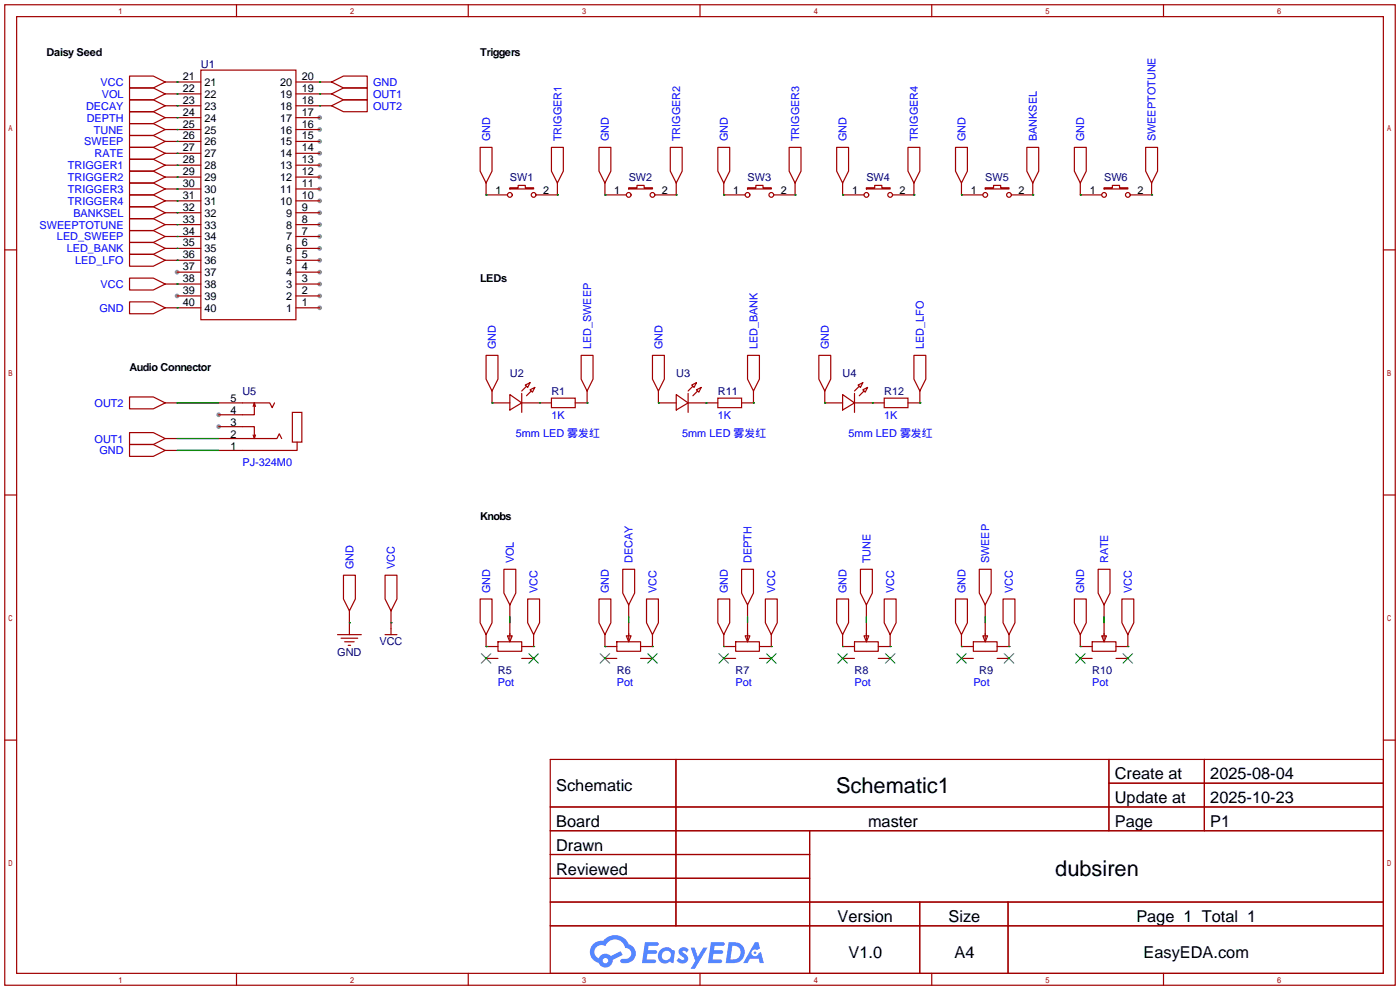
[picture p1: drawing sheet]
<svg xmlns="http://www.w3.org/2000/svg" width="299mm" height="212mm" viewBox="0 0 299 212" stroke-linecap="round" stroke-linejoin="round" font-family="sans-serif">
<g fill="#999">
<circle cx="68.3" cy="65.8" r=".51"/>
<circle cx="68.3" cy="63.2" r=".51"/>
<circle cx="68.3" cy="60.7" r=".51"/>
<circle cx="68.3" cy="58.2" r=".51"/>
<circle cx="68.3" cy="55.6" r=".51"/>
<circle cx="68.3" cy="53.1" r=".51"/>
<circle cx="68.3" cy="50.5" r=".51"/>
<circle cx="68.3" cy="48" r=".51"/>
<circle cx="68.3" cy="45.5" r=".51"/>
<circle cx="68.3" cy="42.9" r=".51"/>
<circle cx="68.3" cy="40.4" r=".51"/>
<circle cx="68.3" cy="37.8" r=".51"/>
<circle cx="68.3" cy="35.3" r=".51"/>
<circle cx="68.3" cy="32.8" r=".51"/>
<circle cx="68.3" cy="30.2" r=".51"/>
<circle cx="68.3" cy="27.7" r=".51"/>
<circle cx="68.3" cy="25.1" r=".51"/>
<circle cx="37.8" cy="58.2" r=".51"/>
<circle cx="37.8" cy="63.2" r=".51"/>
<circle cx="46.7" cy="91.2" r=".51"/>
<circle cx="46.7" cy="88.6" r=".51"/>
</g>
<g fill="none" stroke="#a10000" stroke-width=".25">
<path d="M1 1h297.2v209.6h-297.2zM3.6 3.6h292.1v204.4h-292.1zM50.5 1v2.6M100.1 1v2.6M149.6 1v2.6M199.1 1v2.6M248.7 1v2.6M1 53.4h2.6M295.7 53.4h2.5M1 105.8h2.6M295.7 105.8h2.5M1 158.2h2.6"/>
<path d="M295.7 158.2h2.5M117.6 162.3h178.1v45.7h-178.1zM117.6 172.5h178.1M117.6 177.5h178.1M144.5 162.3v35.6M173 177.5v30.5M237 162.3v15.2M237 167.4h58.7M257.4 162.3v15.2M117.6 182.6h55.4M117.6 192.8h178.1M117.6 187.7h55.4"/>
<path d="M117.6 197.9h178.1M196.6 192.8v15.2M215.4 192.8v15.2M50.5 208v2.6M100.1 208v2.6M149.6 208v2.6M199.1 208v2.6M248.7 208v2.6"/>
</g>
<g fill="#5487ff">
<path d="M145.3 202.7a1.3 1.3 0 0 1 1.9 .3l-.4 .6a.54 .54 0 0 0-.9-.2l.1 .2a1.34 1.34 0 0 1 .9 1.8 1.47 1.47 0 0 1-2.3-.1l.5-.6 .8 .5a.31 .31 0 0 0 .4-.3 .31 .31 0 0 0-.3-.4 1.12 1.12 0 0 1-.7-1.8z"/>
<path d="M147.6 202.5h.9l.6 2 1.2-2h.9l-2.7 4.6h-.9l1-1.7z"/>
<path d="M137.8 201.4h1.7a1.31 1.31 0 0 1 1.2 .2 .4 .4 0 0 1-.3 .5l-1.8 .1-.1 .9h1.6a.4 .4 0 0 1 .4 .4 .4 .4 0 0 1-.5 .4h-1.6l-.2 1.2h1.4a.46 .46 0 0 1 .5 0 .46 .46 0 0 1 .1 .5l-.4 .2h-2.6z"/>
<path d="M151.9 201.4h1.7a1.32 1.32 0 0 1 1.2 .2 .39 .39 0 0 1-.3 .5l-1.8 .1-.1 .9h1.6a.4 .4 0 0 1 .4 .4 .4 .4 0 0 1-.4 .4h-1.7l-.2 1.2h1.4a.46 .46 0 0 1 .5 0 .46 .46 0 0 1 .1 .5l-.4 .2h-2.6z"/>
<path d="M161.3 201.4h.8l.3 1.3-.6 .4a.75 .75 0 0 0-1.1 .3 .75 .75 0 0 0 .5 1 .75 .75 0 0 0 .9-.7l.5-.2 .6 2.3h-.8l-.3-.9h-1.8l-.5 .9h-1z"/>
<path d="M155.7 201.4l-.6 4.4h1.5a2.27 2.27 0 0 0 2.6-2.2 2.27 2.27 0 0 0-2.7-2.2zM156.5 202.1a1.5 1.5 0 0 1 1.8 1.6 1.5 1.5 0 0 1-1.9 1.4h-.3z"/>
<path d="M141.2 203a1.6 1.6 0 0 0-.3 2.3 1.6 1.6 0 0 0 2.3 .2l.7 .3 .3-2.4-.1-.3-.5-.1a1.58 1.58 0 0 0-2.4 0zM141.8 203.5a.98 .98 0 0 1 1.6 .4 .98 .98 0 0 1-1.1 1.3 .94 .94 0 0 1-.9-.7 .94 .94 0 0 1 .4-1z"/>
<path d="M126.8 201.8a2.37 2.37 0 0 0 1.1 4 1.54 1.54 0 0 0 1.8 1 1.54 1.54 0 0 0 1.2-1.6l2.2-1.1-.5-.8-2 1a1.57 1.57 0 0 0-2.7 .5 1.5 1.5 0 0 1-.7-2.1 1.5 1.5 0 0 1 2.2-.5 2.23 2.23 0 0 1 2.3-1.4 2.23 2.23 0 0 1 2 1.8 1.16 1.16 0 0 1 1.2 1.1 1.16 1.16 0 0 1-1.1 1.2h-.7a.47 .47 0 0 0-.5 .4 .47 .47 0 0 0 .4 .5 2.17 2.17 0 0 0 2.5-.9 2.17 2.17 0 0 0-.3-2.7l-.8-.4a3.2 3.2 0 0 0-5.5-.7l-1.1 .1zM128.8 205.3a.6 .6 0 0 1 1.2 0 .6 .6 0 0 1-1.2 0z"/>
<circle cx="161.4" cy="203.6" r=".28"/>
</g>
<g fill="none" stroke="#a10000" stroke-width=".25">
<path d="M27.7 16.3h5.1l2.5 1.2-2.5 1.3h-5.1zM27.7 18.8h5.1l2.5 1.3-2.5 1.2h-5.1zM35.3 17.5h7.6M42.9 15h20.3v53.3h-20.3zM63.2 17.5h7.7M70.9 17.5l2.5-1.2h5.1v2.5h-5.1zM27.7 21.3h5.1l2.5 1.3-2.5 1.3h-5.1zM27.7 23.9h5.1l2.5 1.2-2.5 1.3h-5.1zM27.7 26.4h5.1l2.5 1.3-2.5 1.3h-5.1zM27.7 29h5.1l2.5 1.2-2.5 1.3h-5.1zM27.7 31.5h5.1l2.5 1.3-2.5 1.2h-5.1zM27.7 34h5.1l2.5 1.3-2.5 1.3h-5.1z"/>
<path d="M27.7 36.6h5.1l2.5 1.2-2.5 1.3h-5.1zM27.7 39.1h5.1l2.5 1.3-2.5 1.3h-5.1zM35.3 37.8h7.6M35.3 35.3h7.6M35.3 32.8h7.6M35.3 30.2h7.6M35.3 27.7h7.6M35.3 25.1h7.6M35.3 22.6h7.6M35.3 20.1h7.6M63.2 37.8h5.1M63.2 35.3h5.1"/>
<path d="M63.2 32.8h5.1M63.2 30.2h5.1M63.2 27.7h5.1M63.2 25.1h5.1M63.2 22.6h7.7M63.2 20.1h7.7M70.9 20.1l2.5-1.3h5.1v2.5h-5.1zM70.9 22.6l2.5-1.3h5.1v2.6h-5.1zM102.6 31.5h2.6v5.1l-1.3 2.5-1.3-2.5zM103.9 39.1v2.6h4.6M117.9 31.5h2.5v5.1l-1.3 2.5-1.2-2.5zM119.1 39.1v2.6h-4.5"/>
<path d="M128 31.5h2.6v5.1l-1.3 2.5-1.3-2.5zM129.3 39.1v2.6h4.6M143.3 31.5h2.5v5.1l-1.3 2.5-1.2-2.5zM144.5 39.1v2.6h-4.5M153.4 31.5h2.6v5.1l-1.3 2.5-1.3-2.5zM154.7 39.1v2.6h4.6M168.7 31.5h2.5v5.1l-1.3 2.5-1.2-2.5zM169.9 39.1v2.6h-4.5M178.8 31.5h2.6v5.1l-1.3 2.5-1.3-2.5zM180.1 39.1v2.6h4.6M194.1 31.5h2.5v5.1l-1.3 2.5-1.2-2.5zM195.3 39.1v2.6h-4.5"/>
<path d="M204.2 31.5h2.6v5.1l-1.3 2.5-1.3-2.5zM205.5 39.1v2.6h4.6M219.5 31.5h2.5v5.1l-1.3 2.5-1.2-2.5zM220.7 39.1v2.6h-4.5M229.6 31.5h2.6v5.1l-1.3 2.5-1.3-2.5zM230.9 39.1v2.6h4.6M244.9 31.5h2.5v5.1l-1.3 2.5-1.2-2.5zM246.1 39.1v2.6h-4.5M27.7 59.4h5.1l2.5 1.3-2.5 1.3h-5.1zM27.7 41.7h5.1l2.5 1.2-2.5 1.3h-5.1zM27.7 44.2h5.1l2.5 1.3-2.5 1.2h-5.1zM27.7 46.7h5.1l2.5 1.3-2.5 1.3h-5.1z"/>
<path d="M27.7 49.3h5.1l2.5 1.2-2.5 1.3h-5.1zM27.7 51.8h5.1l2.5 1.3-2.5 1.3h-5.1zM27.7 54.4h5.1l2.5 1.2-2.5 1.3h-5.1zM35.3 55.6h7.6M35.3 53.1h7.6M35.3 50.5h7.6M35.3 48h7.6M35.3 45.5h7.6M35.3 42.9h7.6M35.3 40.4h7.6M37.8 58.2h5.1M63.2 58.2h5.1"/>
<path d="M63.2 55.6h5.1M63.2 53.1h5.1M63.2 50.5h5.1M63.2 48h5.1M63.2 45.5h5.1M63.2 42.9h5.1M63.2 40.4h5.1M109 40.1h1.7v-.5h1.6v.5h1.7v.3h-5zM134.4 40.1h1.7v-.5h1.6v.5h1.7v.3h-5zM159.8 40.1h1.7v-.5h1.6v.5h1.7v.3h-5zM185.2 40.1h1.7v-.5h1.6v.5h1.7v.3h-5zM210.6 40.1h1.7v-.5h1.6v.5h1.7v.3h-5z"/>
<path d="M236 40.1h1.7v-.5h1.6v.5h1.7v.3h-5zM27.7 64.5h5.1l2.5 1.3-2.5 1.3h-5.1zM35.3 65.8h7.6M35.3 60.7h7.6M37.8 63.2h5.1M63.2 65.8h5.1M63.2 63.2h5.1M63.2 60.7h5.1M103.9 75.9h2.5v5.1l-1.2 2.6-1.3-2.6zM124.2 75.9h2.5v5.1l-1.2 2.6-1.3-2.6zM139.4 75.9h2.6v5.1l-1.3 2.6-1.3-2.6zM159.8 75.9h2.5v5.1l-1.3 2.6-1.2-2.6z"/>
<path d="M175 75.9h2.5v5.1l-1.2 2.6-1.3-2.6zM195.3 75.9h2.6v5.1l-1.3 2.6-1.3-2.6zM27.7 95h5.1l2.5 1.3-2.5 1.2h-5.1zM27.7 92.5h5.1l2.5 1.2-2.5 1.3h-5.1zM27.7 84.8h5.1l2.5 1.3-2.5 1.3h-5.1zM35.3 86.1h2.5M35.3 96.3h2.5M35.3 93.7h2.5M46.7 93.7h12.5l.5-1 .5 1M46.7 86.1h11l.5 1 .5-1M46.7 91.2h7.7v2.5M54.1 93l.3 .7"/>
<path d="M54.4 86.1v2.5h-7.7M54.4 86.1l.2 .8M54.4 86.1l-.3 .8M54.6 93l-.2 .7M62.5 88.1h2v6.4h-2zM63.5 94.5v1.8h-16.8M105.2 83.6v2.5h3.8M109 84.3l2.5 1.8-2.5 1.5zM111.5 86.1h6.4M111.5 84.1v4M112.3 82.3l1-.5-.5 1zM112.5 82.5l-1 1.1"/>
<path d="M113.3 83.3l1-.5-.5 1zM113.5 83.6l-1 1M117.9 85.1h5v2h-5zM125.5 83.6v2.5h-2.6M140.7 83.6v2.5h3.8M144.5 84.3l2.6 1.8-2.6 1.5zM147.1 86.1h6.3M147.1 84.1v4M147.8 82.3l1-.5-.5 1zM148.1 82.5l-1 1.1M148.8 83.3l1.1-.5-.5 1zM149.1 83.6l-1 1"/>
<path d="M153.4 85.1h5.1v2h-5.1zM161 83.6v2.5h-2.5M176.3 83.6v2.5h3.8M180.1 84.3l2.5 1.8-2.5 1.5zM182.6 86.1h6.4M182.6 84.1v4M183.4 82.3l1-.5-.5 1zM183.6 82.5l-1 1.1M184.4 83.3l1-.5-.5 1zM184.7 83.6l-1.1 1M189 85.1h5.1v2h-5.1zM196.6 83.6v2.5h-2.5"/>
<path d="M72.1 135.6h5.1M72.9 136.4h3.6M73.4 122.9h2.5v5.1l-1.2 2.6-1.3-2.6zM73.7 137.2h2M74.4 137.9h.5M74.7 130.6v5M82.3 122.9h2.5v5.1l-1.2 2.6-1.3-2.6zM82.3 135.6h2.5M83.6 130.6v5M102.6 128h2.6v5.1l-1.3 2.5-1.3-2.5zM103.9 135.6v2.6h2.5M106.4 137.2h5.1v2h-5.1z"/>
<path d="M107.7 121.7h2.5v5l-1.2 2.6-1.3-2.6zM108.5 135.9h1l-.5 1.3zM109 129.3v2.5M109 133.1v3.6M112.8 128h2.5v5.1l-1.3 2.5-1.2-2.5zM114 135.6v2.6h-2.5M128 128h2.6v5.1l-1.3 2.5-1.3-2.5zM129.3 135.6v2.6h2.5M131.8 137.2h5.1v2h-5.1zM133.1 121.7h2.5v5l-1.2 2.6-1.3-2.6zM133.9 135.9h1l-.5 1.3zM134.4 129.3v2.5"/>
<path d="M134.4 133.1v3.6M138.2 128h2.5v5.1l-1.3 2.5-1.2-2.5zM139.4 135.6v2.6h-2.5M153.4 128h2.6v5.1l-1.3 2.5-1.3-2.5zM154.7 135.6v2.6h2.5M157.2 137.2h5.1v2h-5.1zM158.5 121.7h2.5v5l-1.2 2.6-1.3-2.6zM159.3 135.9h1l-.5 1.3zM159.8 129.3v2.5M159.8 133.1v3.6M163.6 128h2.5v5.1l-1.3 2.5-1.2-2.5zM164.8 135.6v2.6h-2.5"/>
<path d="M178.8 128h2.6v5.1l-1.3 2.5-1.3-2.5zM180.1 135.6v2.6h2.5M182.6 137.2h5.1v2h-5.1zM183.9 121.7h2.5v5l-1.2 2.6-1.3-2.6zM184.7 135.9h1l-.5 1.3zM185.2 129.3v2.5M185.2 133.1v3.6M189 128h2.5v5.1l-1.3 2.5-1.2-2.5zM190.2 135.6v2.6h-2.5M204.2 128h2.6v5.1l-1.3 2.5-1.3-2.5zM205.5 135.6v2.6h2.5M208 137.2h5.1v2h-5.1z"/>
<path d="M209.3 121.7h2.5v5l-1.2 2.6-1.3-2.6zM210.1 135.9h1l-.5 1.3zM210.6 129.3v2.5M210.6 133.1v3.6M214.4 128h2.5v5.1l-1.3 2.5-1.2-2.5zM215.6 135.6v2.6h-2.5M229.6 128h2.6v5.1l-1.3 2.5-1.3-2.5zM230.9 135.6v2.6h2.5M233.4 137.2h5.1v2h-5.1zM234.7 121.7h2.5v5l-1.2 2.6-1.3-2.6zM235.5 135.9h1l-.5 1.3zM236 129.3v2.5"/>
<path d="M236 133.1v3.6M239.8 128h2.5v5.1l-1.3 2.5-1.2-2.5zM241 135.6v2.6h-2.5M103.9 140.7h2.5M111.5 140.7h2.5M129.3 140.7h2.5M136.9 140.7h2.5M154.7 140.7h2.5M162.3 140.7h2.5M180.1 140.7h2.5M187.7 140.7h2.5M205.5 140.7h2.5"/>
<path d="M213.1 140.7h2.5M230.9 140.7h2.5M238.5 140.7h2.5"/>
<circle cx="109" cy="41.7" r=".51"/>
<circle cx="114" cy="41.7" r=".51"/>
<circle cx="134.4" cy="41.7" r=".51"/>
<circle cx="139.4" cy="41.7" r=".51"/>
<circle cx="159.8" cy="41.7" r=".51"/>
<circle cx="164.8" cy="41.7" r=".51"/>
<circle cx="185.2" cy="41.7" r=".51"/>
<circle cx="190.2" cy="41.7" r=".51"/>
<circle cx="210.6" cy="41.7" r=".51"/>
<circle cx="215.6" cy="41.7" r=".51"/>
<circle cx="236" cy="41.7" r=".51"/>
<circle cx="241" cy="41.7" r=".51"/>
</g>
<g fill="none" stroke="#3c3" stroke-width=".25">
<path d="M102.9 139.7l2 2M104.9 139.7l-2 2M113 139.7l2.1 2M115.1 139.7l-2.1 2M128.3 139.7l2 2M130.3 139.7l-2 2M138.4 139.7l2.1 2M140.5 139.7l-2.1 2M153.7 139.7l2 2M155.7 139.7l-2 2M163.8 139.7l2.1 2M165.9 139.7l-2.1 2"/>
<path d="M179.1 139.7l2 2M181.1 139.7l-2 2M189.2 139.7l2.1 2M191.3 139.7l-2.1 2M204.5 139.7l2 2M206.5 139.7l-2 2M214.6 139.7l2.1 2M216.7 139.7l-2.1 2M229.9 139.7l2 2M231.9 139.7l-2 2M240 139.7l2.1 2M242.1 139.7l-2.1 2"/>
</g>
<g fill="none" stroke="#008700" stroke-width=".25">
<path d="M37.8 17.5h.1M68.3 17.5h.1M37.8 20.1h.1M37.8 22.6h.1M37.8 25.1h.1M37.8 27.7h.1M37.8 30.2h.1M37.8 32.8h.1M37.8 35.3h.1M37.8 37.8h.1M68.3 20.1h.1M68.3 22.6h.1"/>
<path d="M37.8 40.4h.1M37.8 42.9h.1M37.8 45.5h.1M37.8 48h.1M37.8 50.5h.1M37.8 53.1h.1M37.8 55.6h.1M103.9 41.7h.1M119.1 41.7h.1M129.3 41.7h.1M144.5 41.7h.1M154.7 41.7h.1"/>
<path d="M169.9 41.7h.1M180.1 41.7h.1M195.3 41.7h.1M205.5 41.7h.1M220.7 41.7h.1M230.9 41.7h.1M246.1 41.7h.1M37.8 65.8h.1M37.8 60.7h.1M37.8 96.3h8.9M37.8 86.1h8.9M37.8 93.7h8.9"/>
<path d="M105.2 86.1h.1M115.3 86.1h.1M125.5 86.1h.1M140.7 86.1h.1M150.9 86.1h.1M161 86.1h.1M176.3 86.1h.1M186.4 86.1h.1M196.6 86.1h.1M74.7 133.1h.1M83.6 133.1h.1M103.9 138.2h.1"/>
<path d="M109 131.8v1.3M114 138.2h.1M129.3 138.2h.1M134.4 131.8v1.3M139.4 138.2h.1M154.7 138.2h.1M159.8 131.8v1.3M164.8 138.2h.1M180.1 138.2h.1M185.2 131.8v1.3M190.2 138.2h.1M205.5 138.2h.1"/>
<path d="M210.6 131.8v1.3M215.6 138.2h.1M230.9 138.2h.1M236 131.8v1.3M241 138.2h.1"/>
</g>
<g font-size="4.7">
<text x="178.7" y="169.5">Schematic1</text>
<text x="225.5" y="187.3">dubsiren</text>
</g>
<g font-size="3.5">
<text x="238.3" y="166.6">Create at</text>
<text x="258.7" y="166.6">2025-08-04</text>
<text x="118.9" y="169.1">Schematic</text>
<text x="238.3" y="171.7">Update at</text>
<text x="258.7" y="171.7">2025-10-23</text>
<text x="118.9" y="176.8">Board</text>
<text x="185.5" y="176.8">master</text>
<text x="238.3" y="176.8">Page</text>
<text x="258.7" y="176.8">P1</text>
<text x="118.9" y="181.8">Drawn</text>
<text x="118.9" y="186.9">Reviewed</text>
<text x="179" y="197.1">Version</text>
<text x="202.7" y="197.1">Size</text>
<text x="242.9" y="197.1">Page 1 Total 1</text>
<text x="181.3" y="204.7">V1.0</text>
<text x="204" y="204.7">A4</text>
<text x="244.4" y="204.7">EasyEDA.com</text>
</g>
<g font-size="2.3">
<text x="9.9" y="12">Daisy Seed</text>
<text x="39.1" y="17.1">21</text>
<text x="64.5" y="17.1">20</text>
<text x="102.6" y="12">Triggers</text>
<text x="39.1" y="19.6">22</text>
<text x="39.1" y="22.2">23</text>
<text x="43.7" y="18.4">21</text>
<text x="43.7" y="20.9">22</text>
<text x="43.7" y="23.5">23</text>
<text x="59.9" y="23.5">18</text>
<text x="59.9" y="20.9">19</text>
<text x="59.9" y="18.4">20</text>
<text x="64.5" y="22.2">18</text>
<text x="64.5" y="19.6">19</text>
<text x="39.1" y="24.7">24</text>
<text x="39.1" y="27.3">25</text>
<text x="39.1" y="29.8">26</text>
<text x="43.7" y="26">24</text>
<text x="43.7" y="28.5">25</text>
<text x="59.9" y="28.5">16</text>
<text x="59.9" y="26">17</text>
<text x="64.5" y="29.8">15</text>
<text x="64.5" y="27.3">16</text>
<text x="64.5" y="24.7">17</text>
<text x="39.1" y="32.3">27</text>
<text x="39.1" y="34.9">28</text>
<text x="43.7" y="31.1">26</text>
<text x="43.7" y="33.6">27</text>
<text x="59.9" y="33.6">14</text>
<text x="59.9" y="31.1">15</text>
<text x="64.5" y="34.9">13</text>
<text x="64.5" y="32.3">14</text>
<text x="39.1" y="37.4">29</text>
<text x="39.1" y="40">30</text>
<text x="43.7" y="36.2">28</text>
<text x="43.7" y="38.7">29</text>
<text x="43.7" y="41.2">30</text>
<text x="59.9" y="41.2">11</text>
<text x="59.9" y="38.7">12</text>
<text x="59.9" y="36.2">13</text>
<text x="64.5" y="40">11</text>
<text x="64.5" y="37.4">12</text>
<text x="105.9" y="41.5">1</text>
<text x="116.1" y="41.5">2</text>
<text x="131.3" y="41.5">1</text>
<text x="141.5" y="41.5">2</text>
<text x="156.7" y="41.5">1</text>
<text x="166.9" y="41.5">2</text>
<text x="182.1" y="41.5">1</text>
<text x="192.3" y="41.5">2</text>
<text x="207.5" y="41.5">1</text>
<text x="217.7" y="41.5">2</text>
<text x="232.9" y="41.5">1</text>
<text x="243.1" y="41.5">2</text>
<text x="39.1" y="42.5">31</text>
<text x="39.1" y="45">32</text>
<text x="39.1" y="47.6">33</text>
<text x="43.7" y="43.8">31</text>
<text x="43.7" y="46.3">32</text>
<text x="59.9" y="43.8">10</text>
<text x="61.2" y="46.3">9</text>
<text x="64.5" y="47.6">8</text>
<text x="64.5" y="45">9</text>
<text x="64.5" y="42.5">10</text>
<text x="39.1" y="50.1">34</text>
<text x="39.1" y="52.7">35</text>
<text x="43.7" y="48.9">33</text>
<text x="43.7" y="51.4">34</text>
<text x="43.7" y="53.9">35</text>
<text x="61.2" y="53.9">6</text>
<text x="61.2" y="51.4">7</text>
<text x="61.2" y="48.9">8</text>
<text x="64.5" y="52.7">6</text>
<text x="64.5" y="50.1">7</text>
<text x="39.1" y="55.2">36</text>
<text x="39.1" y="57.7">37</text>
<text x="43.7" y="56.5">36</text>
<text x="43.7" y="59">37</text>
<text x="61.2" y="59">4</text>
<text x="61.2" y="56.5">5</text>
<text x="64.5" y="57.7">4</text>
<text x="64.5" y="55.2">5</text>
<text x="39.1" y="60.3">38</text>
<text x="39.1" y="62.8">39</text>
<text x="39.1" y="65.4">40</text>
<text x="43.7" y="61.6">38</text>
<text x="43.7" y="64.1">39</text>
<text x="61.2" y="64.1">2</text>
<text x="61.2" y="61.6">3</text>
<text x="64.5" y="65.4">1</text>
<text x="64.5" y="62.8">2</text>
<text x="64.5" y="60.3">3</text>
<text x="102.6" y="60.3">LEDs</text>
<text x="43.7" y="66.6">40</text>
<text x="61.2" y="66.6">1</text>
<text x="27.7" y="79.3">Audio Connector</text>
<text x="49.3" y="88.5">4</text>
<text x="49.3" y="85.9">5</text>
<text x="49.3" y="93.5">2</text>
<text x="49.3" y="91">3</text>
<text x="49.3" y="96.1">1</text>
<text x="102.6" y="111.1">Knobs</text>
</g>
<g font-size="2.3" fill="#000080">
<text x="42.9" y="14.6">U1</text>
<text x="109" y="38.7">SW1</text>
<text x="134.4" y="38.7">SW2</text>
<text x="159.8" y="38.7">SW3</text>
<text x="185.2" y="38.7">SW4</text>
<text x="210.6" y="38.7">SW5</text>
<text x="236" y="38.7">SW6</text>
<text x="109" y="80.6">U2</text>
<text x="144.5" y="80.6">U3</text>
<text x="180.1" y="80.6">U4</text>
<text x="51.8" y="84.4">U5</text>
<text x="117.9" y="84.4">R1</text>
<text x="153.4" y="84.4">R11</text>
<text x="189" y="84.4">R12</text>
<text x="81.1" y="137.8">VCC</text>
<text x="72.1" y="140.3">GND</text>
<text x="106.4" y="144.1">R5</text>
<text x="131.8" y="144.1">R6</text>
<text x="157.2" y="144.1">R7</text>
<text x="182.6" y="144.1">R8</text>
<text x="209.3" y="144.1">R9</text>
<text x="233.4" y="144.1">R10</text>
</g>
<g font-size="2.3" fill="#00f">
<text x="18.4" y="23.5">DECAY</text>
<text x="21.5" y="18.4">VCC</text>
<text x="21.8" y="20.9">VOL</text>
<text x="79.8" y="18.4">GND</text>
<text x="79.8" y="20.9">OUT1</text>
<text x="79.8" y="23.5">OUT2</text>
<text x="18.5" y="26">DEPTH</text>
<text x="20.1" y="28.5">TUNE</text>
<text x="18" y="31.1">SWEEP</text>
<text x="20.2" y="33.6">RATE</text>
<text x="104.7" y="30.2" transform="rotate(-90 104.7 30.2)">GND</text>
<text x="120" y="30.2" transform="rotate(-90 120 30.2)">TRIGGER1</text>
<text x="130.1" y="30.2" transform="rotate(-90 130.1 30.2)">GND</text>
<text x="145.4" y="30.2" transform="rotate(-90 145.4 30.2)">TRIGGER2</text>
<text x="155.5" y="30.2" transform="rotate(-90 155.5 30.2)">GND</text>
<text x="170.8" y="30.2" transform="rotate(-90 170.8 30.2)">TRIGGER3</text>
<text x="180.9" y="30.2" transform="rotate(-90 180.9 30.2)">GND</text>
<text x="196.2" y="30.2" transform="rotate(-90 196.2 30.2)">TRIGGER4</text>
<text x="206.3" y="30.2" transform="rotate(-90 206.3 30.2)">GND</text>
<text x="221.6" y="30.2" transform="rotate(-90 221.6 30.2)">BANKSEL</text>
<text x="231.7" y="30.2" transform="rotate(-90 231.7 30.2)">GND</text>
<text x="247" y="30.2" transform="rotate(-90 247 30.2)">SWEEPTOTUNE</text>
<text x="14.5" y="36.2">TRIGGER1</text>
<text x="14.5" y="38.7">TRIGGER2</text>
<text x="14.5" y="41.2">TRIGGER3</text>
<text x="14.5" y="43.8">TRIGGER4</text>
<text x="15.7" y="46.3">BANKSEL</text>
<text x="8.4" y="48.9">SWEEPTOTUNE</text>
<text x="12.2" y="51.4">LED_SWEEP</text>
<text x="14.3" y="53.9">LED_BANK</text>
<text x="16.1" y="56.5">LED_LFO</text>
<text x="21.5" y="61.6">VCC</text>
<text x="21.2" y="66.6">GND</text>
<text x="106" y="74.7" transform="rotate(-90 106 74.7)">GND</text>
<text x="126.3" y="74.7" transform="rotate(-90 126.3 74.7)">LED_SWEEP</text>
<text x="141.6" y="74.7" transform="rotate(-90 141.6 74.7)">GND</text>
<text x="161.9" y="74.7" transform="rotate(-90 161.9 74.7)">LED_BANK</text>
<text x="177.1" y="74.7" transform="rotate(-90 177.1 74.7)">GND</text>
<text x="197.4" y="74.7" transform="rotate(-90 197.4 74.7)">LED_LFO</text>
<text x="20.2" y="87">OUT2</text>
<text x="117.9" y="89.5">1K</text>
<text x="153.4" y="89.5">1K</text>
<text x="189" y="89.5">1K</text>
<text x="20.2" y="94.6">OUT1</text>
<text x="110.2" y="93.3">5mm LED 雾发红</text>
<text x="145.8" y="93.3">5mm LED 雾发红</text>
<text x="181.4" y="93.3">5mm LED 雾发红</text>
<text x="21.2" y="97.1">GND</text>
<text x="51.8" y="99.7">PJ-324M0</text>
<text x="75.5" y="121.7" transform="rotate(-90 75.5 121.7)">GND</text>
<text x="84.4" y="121.7" transform="rotate(-90 84.4 121.7)">VCC</text>
<text x="109.8" y="120.4" transform="rotate(-90 109.8 120.4)">VOL</text>
<text x="135.2" y="120.4" transform="rotate(-90 135.2 120.4)">DECAY</text>
<text x="160.6" y="120.4" transform="rotate(-90 160.6 120.4)">DEPTH</text>
<text x="186" y="120.4" transform="rotate(-90 186 120.4)">TUNE</text>
<text x="211.4" y="120.4" transform="rotate(-90 211.4 120.4)">SWEEP</text>
<text x="236.8" y="120.4" transform="rotate(-90 236.8 120.4)">RATE</text>
<text x="104.7" y="126.7" transform="rotate(-90 104.7 126.7)">GND</text>
<text x="114.9" y="126.7" transform="rotate(-90 114.9 126.7)">VCC</text>
<text x="130.1" y="126.7" transform="rotate(-90 130.1 126.7)">GND</text>
<text x="140.3" y="126.7" transform="rotate(-90 140.3 126.7)">VCC</text>
<text x="155.5" y="126.7" transform="rotate(-90 155.5 126.7)">GND</text>
<text x="165.7" y="126.7" transform="rotate(-90 165.7 126.7)">VCC</text>
<text x="180.9" y="126.7" transform="rotate(-90 180.9 126.7)">GND</text>
<text x="191.1" y="126.7" transform="rotate(-90 191.1 126.7)">VCC</text>
<text x="206.3" y="126.7" transform="rotate(-90 206.3 126.7)">GND</text>
<text x="216.5" y="126.7" transform="rotate(-90 216.5 126.7)">VCC</text>
<text x="231.7" y="126.7" transform="rotate(-90 231.7 126.7)">GND</text>
<text x="241.9" y="126.7" transform="rotate(-90 241.9 126.7)">VCC</text>
<text x="106.4" y="146.6">Pot</text>
<text x="131.8" y="146.6">Pot</text>
<text x="157.2" y="146.6">Pot</text>
<text x="182.6" y="146.6">Pot</text>
<text x="208" y="146.6">Pot</text>
<text x="233.4" y="146.6">Pot</text>
</g>
</svg>
